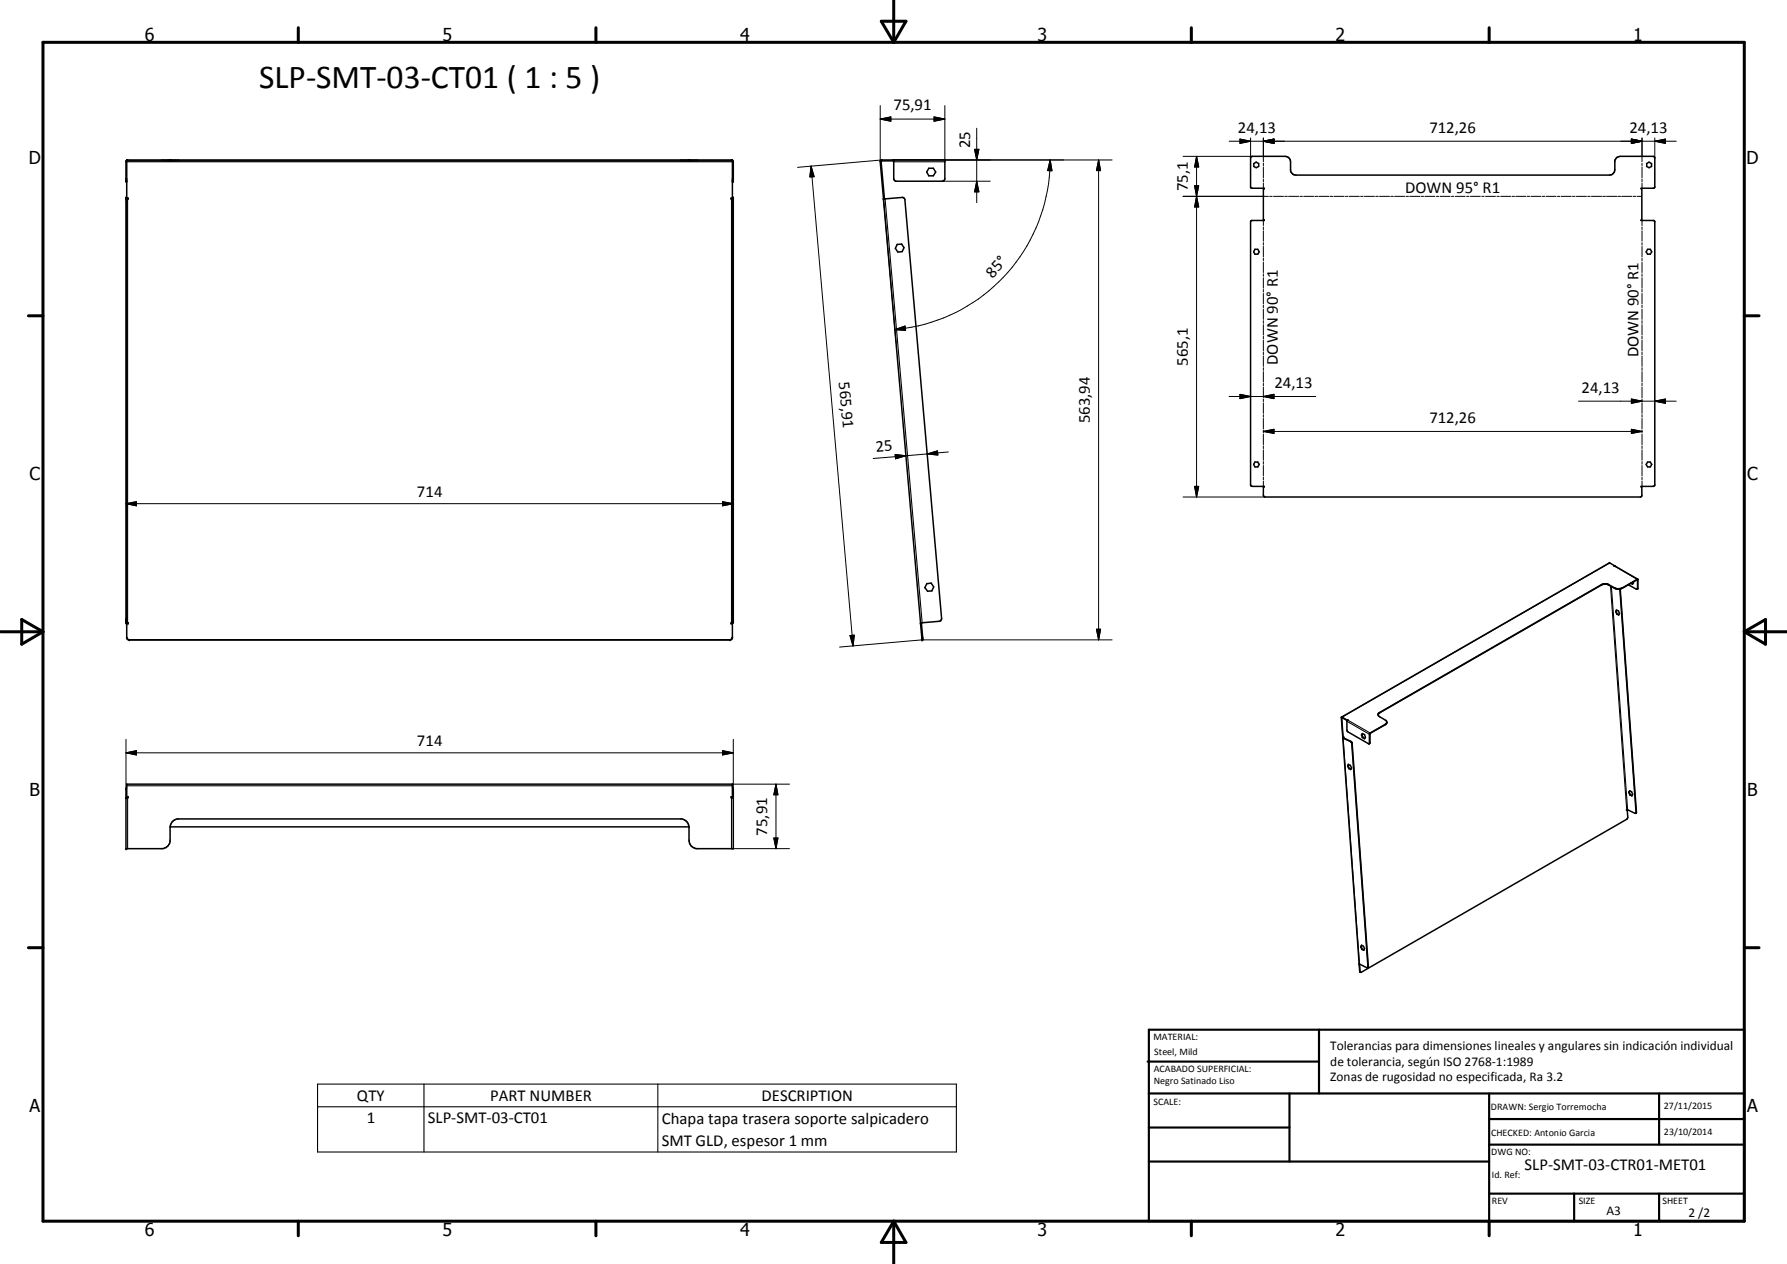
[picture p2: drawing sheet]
<svg xmlns="http://www.w3.org/2000/svg" width="420mm" height="297mm" viewBox="0 0 420 297" stroke-linecap="round" stroke-linejoin="round" font-family="sans-serif">
<g fill="none" stroke="#000" stroke-width=".35">
<path d="M29.8 37.6h.1M29.8 37.6h142.4M30 37.6l-.4 .3v4.7h.2M40 37.6v.2M162 37.6v.2M172 37.6l.2 .1 .2 .3v4.6h-.2M172.2 37.6h.1M210 37.6v.2M210.1 37.6v4.4l.5 .6h11.1l.4-.4 .1-4.6h-14.9l-.2 .1-.1 .3 .7 8.6M210.1 37.8l-2.9 .1 .7 8.7M218.4 39.5h1l.6 .9-.6 .9h-1l-.5-.9zM294.1 36.9l.3-.2h7.8l.7 .3 .4 .5 .2 2.9 .5 .5 .7 .2h73.7l.7-.2 .5-.5 .1-2.6 .5-.8 .7-.3 8 .1 .2 .2v7l-.2 .2h-3l.1 .2v7.3l-.1 .1h3l.2 .2v62l-.4 .3h-2.8l.1 .1v2.1l-.3 .3h-88.3l-.2-.1-.2-2.3 .3-.1h-2.9l-.4-.3v-62l.2-.2h3.1l-.3-.1v-7.3l.3-.2h-3.1l-.2-.2z"/>
<path d="M294.8 38.4l.5-.3 .6 .3v.7l-.6 .3-.5-.3zM387.2 38.4l.5-.3 .6 .3v.7l-.6 .3-.5-.3zM29.8 46.4h-.2v99.9l.5 .1v.2h-.3v3.2M29.8 46.6h.3M29.8 46.6h.3v.2l-.3-.1M171.9 46.6h.3M172.2 46.4h.2v99.9l-.5 .1v.2h.3v3.2M172.2 46.6h-.3v.2l.3-.1M207.7 46.8h.2M207.7 46.8l8.7 99.6M207.7 46.6v.2M207.9 46.8l4.4-.4 .3 .2 .2 .3 8.6 98.5-.4 .6-4.4 .4"/>
<path d="M207.9 46.6v.2M207.9 46.6h-.2M210.9 57.4h1.1l.5 .8-.4 .9-1 .1-.6-.8zM295.1 58.6h.6l.4 .6-.4 .5h-.6l-.3-.5zM387.4 58.6h.6l.4 .6-.4 .5h-.6l-.4-.5zM295.1 108.6h.6l.4 .5-.4 .6h-.6l-.3-.6zM387.4 108.6h.6l.4 .5-.4 .6h-.6l-.4-.6zM217.9 137.2l1-.2 .6 .9-.4 1h-1l-.6-.8zM379.6 133h-.1l.1 .1M379.6 133.1l5.5 3M379.6 133v.1M379.6 133l-1.2-.7-63 36.2"/>
<path d="M380.9 138.4l3.7 52.7M380.9 138.4l3.9 52.5-.2 .2M382.9 137.4l2 1.1M383.5 137l.4 .2M384 136.8l.1 .1-.3 .4-.4-.2M385 138.4v-2.2l-4 2.2h-1l-2.1-1.1h-.8l-.6 .2-52.1 30-.4 .5M385 138.4l-.1 .1M385.1 136.1v2.2l-.2 .2M385.1 136.1l-4.1 2.2h-1l-1.7-.9a1.68 1.68 0 0 0-1.8 0l-52.3 30.1-.2 .4 .1 .3 1.7 1.1 .3 .4M29.8 146.3v-108.3l.2-.2h142.1l.1 108.5M29.8 149.8v.2M29.8 149.8l.1 .4"/>
<path d="M29.8 146.3l.1 .1M29.9 150.1l.3 .3h141.6l.3-.3M30 150.2l.4 .2M171.9 150.2l-.3 .2M172.2 146.3l-.1 .1M172.2 149.8l-.1 .4M172.2 149.8v.2M172.4 146.3l-.1 .1M216.4 146.6l.3 3.6 .1 .2h.2l-.3-3.8M216.4 146.4h.2M216.4 146.6h.3M216.4 146.4v.2"/>
<path d="M216.6 146.4l.1 .2M379.9 143.7l.2 .6M379.9 143.7l.3 .6M379.9 143.7h.1M380.1 143.4l.4 .2 .3 .5-.2 .4-.5-.2M380.1 143.4l-.2 .3M380.2 144.3l.4 .1M380.2 144.3h-.1M315.4 168.5l.4 4.8M315.4 168.5l1.3 .7M315.7 173.4l3.9 53.2M315.8 173.3v.2l1.8 .8 .2 .3 3.8 52.8"/>
<path d="M315.8 173.3h.1M315.8 173.2v.1M315.9 173.3l-.1 .1 1.9 .8 .2 .3 3.8 52.8-.3 .1-1.8-.8M316.7 169.2v.1M316.7 169.3l-1.2-.6 .3 4.6M316.8 169.1l-.1 .3 .1 2.4 5.1 3M316.8 169.1l-.1 .1M316.8 169.1l-.1 .2M316.9 180l.3 .6M316.9 180h.1M317.1 179.7l-.2 .3M320.1 172.7l.2 .6"/>
<path d="M320.2 172.7l.3 .6M320.2 172.7h-.1M320.3 172.4l.5 .2 .2 .7-.2 .3-.5-.3M320.3 172.4l-.2 .3M320.4 172.4l-.2 .3M320.5 173.3l.4 .2M320.5 173.3h-.2M326.1 169.7l-.4 .5-3.7 2.2-.1 2.4M326.1 169.7l-.3 .5-3.7 2.2v2.1l-.2 .3M29.8 185.1l-.2 .2v14.1h8.7a1.98 1.98 0 0 0 1.7-2v-3a2.07 2.07 0 0 1 1.6-2h118.7a2.07 2.07 0 0 1 1.7 2v3a1.98 1.98 0 0 0 1.6 2h8.8v-14l-.2-.3M29.8 187.5v-3.2h142.4v3.2M29.8 187.2h.3v.3h-.5"/>
<path d="M40 194.3h122M172.2 187.2h-.3v.3h.5M316.9 180l.1-.4 .5 .3 .3 .6-.2 .3-.5-.2M316.9 180l.2 .6M317.2 180.6l.4 .2M317.2 180.6h-.1M382.5 190.3l2.1 .8M382.5 190.3l.1 .1M382.6 190.4l.1 1.7-.2 .4-62.6 36M382.9 186.2l.2-.4 .5 .3 .3 .5-.2 .4-.5-.2M382.9 186.2l.3 .6M383.1 186.2l.2 .5"/>
<path d="M383.1 186.2h-.2M383.2 185.9l-.1 .3M383.3 186.7l.4 .2M383.3 186.7l-.1 .1M319.6 226.6l.1 1.7M319.6 226.6h.1M319.6 226.6l.3 1.9M319.7 228.3v.1M319.7 228.4l.2 .1M319.9 222.5l.2-.4 .5 .3 .2 .5-.2 .4-.4-.2M319.9 222.5l.3 .6M320 222.5l.3 .6"/>
<path d="M320 222.5h-.1M320.2 222.2l-.2 .3M320.3 223.1l.4 .2M320.3 223.1h-.1"/>
</g>
<g fill="#000">
<circle cx="29.6" cy="42.6" r=".18"/>
<circle cx="29.6" cy="46.4" r=".18"/>
<circle cx="29.8" cy="46.4" r=".18"/>
<circle cx="29.8" cy="42.6" r=".18"/>
<circle cx="172.2" cy="42.6" r=".18"/>
<circle cx="172.2" cy="46.4" r=".18"/>
<circle cx="172.4" cy="42.6" r=".18"/>
<circle cx="172.4" cy="46.4" r=".18"/>
<circle cx="207.7" cy="46.8" r=".18"/>
<circle cx="29.6" cy="146.3" r=".18"/>
<circle cx="29.8" cy="149.8" r=".18"/>
<circle cx="172.2" cy="149.8" r=".18"/>
<circle cx="216.4" cy="146.4" r=".18"/>
<circle cx="216.8" cy="150.4" r=".18"/>
<circle cx="316.8" cy="169.2" r=".18"/>
<circle cx="29.6" cy="187.5" r=".18"/>
<circle cx="29.6" cy="199.4" r=".18"/>
<circle cx="29.8" cy="184.3" r=".18"/>
<circle cx="172.2" cy="184.3" r=".18"/>
</g>
<g fill="none" stroke="#000" stroke-width=".25">
<path d="M29.6 38h142.8M30 37.6v.2M38 37.6v.2M42 37.6v.2M160 37.6v.2M164 37.6v.2M172 37.6v.2M207 38h.2M207.3 37.6v.2M210.1 38h12.1M29.6 42h.2M29.6 46.9h.2"/>
<path d="M30 46.8v99.6M172 46.8v99.6M172.2 42h.2M172.2 46.9h.2M208.1 46.7l8.7 99.6M376.5 137.4v.1M378.3 137.4v.1M378.5 132.3l-63.1 36.4M378.7 137.7l3.8 52.6M378.9 137.8l3.8 52.5M379.6 133.1l5.5 3.1M379.6 138.2v.1"/>
<path d="M380.9 138.4v.1M381.4 138.2v.1M385.1 138.3h-.1M29.6 145.4h.2M29.6 146h.2M29.6 146.3h.2M30 146.4h.1M30.4 150.4h.1M171.6 150.4h.1M172 146.4h.1M172.2 145.4h.2M172.2 146h.2"/>
<path d="M172.2 146.3h.2M216.7 149.8h.2M315.8 173.3l3.8 53.3M316.7 169.5l5.4 3M316.9 169.2l5.2 3.1M317.7 174.2l-.1 .1M317.9 174.7l-.1 .1M322.1 174.5l-.1 .1M324.4 167.4v.1M325.7 170.2v.1M29.6 185.4h.2M29.8 184.7h142.4"/>
<path d="M30 187.2v12.2M172 187.2v12.2M172.2 185.4h.2M384.8 190.9h-.1M319.7 228.3h.1M321.7 227.2h-.1M74.7 254.8h150.2v15.9h-150.2zM99.7 254.8v15.9M154.7 254.8v15.9M74.7 260.1h150.2"/>
</g>
<g fill="none" stroke="#000" stroke-width=".24">
<path d="M190.7 39l.7 2.5-1 .1zM190.7 39l9.9 112.8M207 28l2.5-.5v1zM207 28h15.2M207 24.8v13.2M207.3 37.6l-19.8 1.7M210 37.6h51.5M219.6 27.5l2.6 .5-2.6 .5zM222.2 24.8v13.2M229.1 35.1h1.1l-.6 2.5zM229.6 30.1v17.5M246.9 37.6l.4 2.5h-1z"/>
<path d="M246.9 37.6a40.1 40.1 0 0 1-36.5 39.9M258.3 37.6l.5 2.5h-1zM258.3 37.6v112.8M278.2 36.7h16.2M281.3 36.7l.5 2.5h-.9zM281.3 36.7v80.1M289 33.2h105.1M291.5 32.7l2.5 .5-2.5 .5zM294 32.4v4.7M297 33.2l2.5-.5v1zM297 32.4v5.6M297 38.4v.5"/>
<path d="M297 39.2v2.6M383.6 32.7l2.5 .5-2.5 .5zM386.1 32.4v5.6M386.1 38.4v.5M386.1 39.2v2.6M389.1 33.2l2.5-.5v1zM389.1 32.4v4.7M207.7 46.6l3 34M221.5 42.6h11.3M229.6 42.6l.6 2.5h-1.1zM278.2 46.1h20M280.9 43.6h.9l-.5 2.5z"/>
<path d="M281.3 46.1l.5 2.5h-.9zM297 42.1v.6M297 43v1.2M297 51.8v1.2M297 53.3v.6M297 54.2v2.5M297 57v.6M297 57.9v2.5M298.5 46.1h.6M299.4 46.1h2.4M302.1 46.1h.6M303 46.1h2.3"/>
<path d="M305.6 46.1h.6M306.5 46.1h2.4M309.2 46.1h.6M310.1 46.1h2.4M312.7 46.1h.7M313.6 46.1h2.4M316.3 46.1h.6M317.2 46.1h2.4M319.9 46.1h.6M320.8 46.1h2.4M323.5 46.1h.6M324.3 46.1h2.4"/>
<path d="M327 46.1h.6M327.9 46.1h2.4M330.6 46.1h.6M331.5 46.1h2.3M334.1 46.1h.6M335 46.1h2.4M337.7 46.1h.6M338.6 46.1h2.3M341.3 46.1h.5M342.2 46.1h2.3M344.8 46.1h.6M345.7 46.1h2.4"/>
<path d="M348.4 46.1h.5M349.3 46.1h2.3M351.9 46.1h.6M352.8 46.1h2.4M355.5 46.1h.6M356.4 46.1h2.4M359.1 46.1h.6M359.9 46.1h2.4M362.6 46.1h.6M363.5 46.1h2.4M366.2 46.1h.6M367.1 46.1h2.3"/>
<path d="M369.7 46.1h.6M370.6 46.1h2.4M373.3 46.1h.6M374.2 46.1h2.4M376.8 46.1h.7M377.7 46.1h2.4M380.4 46.1h.6M381.3 46.1h2.4M384 46.1h.6M384.9 46.1h1.1M386.1 42.1v.6M386.1 43v1.2"/>
<path d="M386.1 51.8v1.2M386.1 53.3v.6M386.1 54.2v2.5M386.1 57v.6M386.1 57.9v2.5M210.4 77.5l2.4-.9 .1 1zM297 60.7v.6M297 61.6v2.5M297 64.3v.6M297 65.3v2.4M297 68v.6M297 69v2.4"/>
<path d="M297 71.7v.6M297 72.6v2.5M297 75.4v.6M297 76.3v2.4M297 79v.7M297 80v2.4M386.1 60.7v.6M386.1 61.6v2.5M386.1 64.3v.6M386.1 65.3v2.4M386.1 68v.6M386.1 69v2.4"/>
<path d="M386.1 71.7v.6M386.1 72.6v2.5M386.1 75.4v.6M386.1 76.3v2.4M386.1 79v.7M386.1 80v2.4M289 93.2h20.4M291.5 92.7l2.5 .5-2.5 .5zM297 93.2l2.5-.5v1zM297 82.7v.7M297 83.7v2.4M297 86.4v.6"/>
<path d="M297 87.3v2.5M297 90.1v.6M297 91v2.5M297 93.8v.6M297 94.7v2.5M297 97.5v.5M297 98.3v2.5M371.1 94.3h23M383.6 93.8l2.5 .5-2.5 .5zM386.1 82.7v.7M386.1 83.7v2.4M386.1 86.4v.6"/>
<path d="M386.1 87.3v2.5M386.1 90.1v.6M386.1 91v2.5M386.1 93.8v.6M386.1 94.7v2.5M386.1 97.5v.5M386.1 98.3v2.5M389.1 94.3l2.5-.5v1zM29.6 118.4l2.5-.5v1zM29.6 118.4h142.8M169.9 117.9l2.5 .5-2.5 .5zM210.5 106.8l2.5 .3-2.4 .7z"/>
<path d="M218 106.7l2.4-.7 .1 .9zM218 106.7l-12.7 1M223 106.2l-5 .5M278.2 116.8h19.2M280.9 114.3h.9l-.5 2.5zM297 101.4l2.5-.5v1zM297 101.1v.6M297 102v2.5M297 104.8v.6M297 105.7v2.5M297 108.5v.6M297 109.4v2.4"/>
<path d="M297 112.1v.7M297 113.1v1.2M297 101.4h89.1M383.6 100.9l2.5 .5-2.5 .5zM386.1 101.1v.6M386.1 102v2.5M386.1 104.8v.6M386.1 105.7v2.5M386.1 108.5v.6M386.1 109.4v2.4M386.1 112.1v.7M386.1 113.1v1.2"/>
<path d="M199.8 149.4l1.1-.1-.3 2.5zM257.8 147.9h1l-.5 2.5zM261.5 150.4h-44.7l-19.4 1.7M29.6 176.9l2.5-.5v1zM29.6 176.9h142.8M29.6 173.7v11.7M169.9 176.4l2.5 .5-2.5 .5zM172.4 173.7v11.7M172 199.4h13.6M172.2 184.3h13.4M181.9 196.9h1l-.5 2.5zM182.4 184.3l.5 2.5h-1z"/>
<path d="M182.4 184.3v15.1"/>
</g>
<g fill="none" stroke="#000" stroke-width=".71">
<path d="M10.1 9.9h400v277.1h-400zM70.1 6.5v3.4M140.1 6.5v3.4M207.2 5h5.8l-2.9 4.9zM210.1 0v9.9M280.1 6.5v3.4M350.1 6.5v3.4M6.7 74.2h3.4M410.1 74.2h3.5M.1 148.5h10M5.1 145.6l5 2.9-5 2.9zM410.1 148.5h10"/>
<path d="M410.1 148.5l5-2.9v5.8zM6.7 222.7h3.4M410.1 222.7h3.5M70.1 287v3.4M140.1 287v3.4M210.1 287v10M210.1 287l2.9 5h-5.8zM280.1 287v3.4M350.1 287v3.4"/>
</g>
<g fill="none" stroke="#000" stroke-width=".51">
<path d="M269.8 249.5h40.3M270.1 242h140v45h-140zM270.1 257h140M303.2 257v16M310.1 242v15M350.1 257v30M390.1 257v12M270.1 265h33.1M270.1 273h80M350.1 269h60M350.1 263h60M350.1 280.5h60"/>
<path d="M370.1 280.5v6.5M390.1 280.5v6.5"/>
</g>
<g fill="#000">
<path d="M207 28l2.5-.5v1zM219.6 27.5l2.6 .5-2.6 .5zM229.1 35.1h1.1l-.6 2.5zM281.3 36.7l.5 2.5h-.9zM291.5 32.7l2.5 .5-2.5 .5zM297 33.2l2.5-.5v1zM383.6 32.7l2.5 .5-2.5 .5zM389.1 33.2l2.5-.5v1zM190.7 39l.7 2.5-1 .1zM229.6 42.6l.6 2.5h-1.1zM246.9 37.6l.4 2.5h-1zM258.3 37.6l.5 2.5h-1z"/>
<path d="M280.9 43.6h.9l-.5 2.5zM281.3 46.1l.5 2.5h-.9zM210.4 77.5l2.4-.9 .1 1zM291.5 92.7l2.5 .5-2.5 .5zM297 93.2l2.5-.5v1zM383.6 93.8l2.5 .5-2.5 .5zM389.1 94.3l2.5-.5v1zM29.6 118.4l2.5-.5v1zM169.9 117.9l2.5 .5-2.5 .5zM210.5 106.8l2.5 .3-2.4 .7zM218 106.7l2.4-.7 .1 .9zM280.9 114.3h.9l-.5 2.5z"/>
<path d="M297 101.4l2.5-.5v1zM383.6 100.9l2.5 .5-2.5 .5zM199.8 149.4l1.1-.1-.3 2.5zM257.8 147.9h1l-.5 2.5zM29.6 176.9l2.5-.5v1zM169.9 176.4l2.5 .5-2.5 .5zM181.9 196.9h1l-.5 2.5zM182.4 184.3l.5 2.5h-1z"/>
</g>
<text font-size="7.9" x="60.9" y="20.7">SLP-SMT-03-CT01 ( 1 : 5 )</text>
<g font-size="4.2">
<text x="34" y="9.6">6</text>
<text x="104" y="9.6">5</text>
<text x="174" y="9.6">4</text>
<text x="244" y="9.6">3</text>
<text x="314" y="9.6">2</text>
<text x="384" y="9.6">1</text>
<text x="6.8" y="38.7">D</text>
<text x="410.6" y="38.7">D</text>
<text x="7" y="112.9">C</text>
<text x="410.8" y="112.9">C</text>
<text x="7" y="187.1">B</text>
<text x="410.8" y="187.1">B</text>
<text x="7" y="261.4">A</text>
<text x="410.8" y="261.4">A</text>
<text x="34" y="290.4">6</text>
<text x="104" y="290.4">5</text>
<text x="174" y="290.4">4</text>
<text x="244" y="290.4">3</text>
<text x="314" y="290.4">2</text>
<text x="384" y="290.4">1</text>
</g>
<g font-size="3.9">
<text x="210.1" y="26">75,91</text>
<text x="228.1" y="34.9" transform="rotate(-90 228.1 34.9)">25</text>
<text x="291" y="31.2">24,13</text>
<text x="336.1" y="31.2">712,26</text>
<text x="383.1" y="31.2">24,13</text>
<text x="279.3" y="45" transform="rotate(-90 279.3 45)">75,1</text>
<text x="330.4" y="45.4">DOWN 95° R1</text>
<text x="233.4" y="65.4" transform="rotate(-48 233.4 65.4)">85°</text>
<text x="385.3" y="83.9" transform="rotate(-90 385.3 83.9)">DOWN 90° R1</text>
<text x="197.3" y="89.8" transform="rotate(85 197.3 89.8)">565,91</text>
<text x="279.3" y="86" transform="rotate(-90 279.3 86)">565,1</text>
<text x="300.4" y="85.7" transform="rotate(-90 300.4 85.7)">DOWN 90° R1</text>
<text x="299.6" y="91.1">24,13</text>
<text x="371.8" y="92.2">24,13</text>
<text x="256.2" y="99.5" transform="rotate(-90 256.2 99.5)">563,94</text>
<text x="336.1" y="99.3">712,26</text>
<text x="206" y="106.2" transform="rotate(-5 206 106.2)">25</text>
<text x="98" y="116.9">714</text>
<text x="98" y="175.4">714</text>
<text x="180.4" y="196.3" transform="rotate(-90 180.4 196.3)">75,91</text>
<text x="83.9" y="258.7">QTY</text>
<text x="86.2" y="264">1</text>
<text x="100.6" y="264">SLP-SMT-03-CT01</text>
<text x="115.3" y="258.7">PART NUMBER</text>
<text x="179.1" y="258.7">DESCRIPTION</text>
<text x="155.6" y="264.1">Chapa tapa trasera soporte salpicadero</text>
<text x="155.6" y="269.4">SMT GLD, espesor 1 mm</text>
<text x="358.5" y="275">SLP-SMT-03-CTR01-MET01</text>
</g>
<g font-size="3.1">
<text x="312.7" y="246.8">Tolerancias para dimensiones lineales y angulares sin indicación individual</text>
<text x="312.7" y="250.4">de tolerancia, según ISO 2768-1:1989</text>
<text x="312.7" y="254">Zonas de rugosidad no especificada, Ra 3.2</text>
<text x="377.7" y="285.6">A3</text>
<text x="397" y="285.9">2 /2</text>
</g>
<g font-size="2.4">
<text x="271.2" y="244.4">MATERIAL:</text>
<text x="271.3" y="252">ACABADO SUPERFICIAL:</text>
<text x="271.4" y="247.9">Steel, Mild</text>
<text x="271.3" y="254.6">Negro Satinado Liso</text>
<text x="271.2" y="259.7">SCALE:</text>
<text x="350.6" y="260.8">DRAWN: Sergio Torremocha</text>
<text x="391.2" y="260.6">27/11/2015</text>
<text x="350.6" y="267">CHECKED: Antonio Garcia</text>
<text x="391.2" y="266.7">23/10/2014</text>
<text x="350.6" y="271.4">DWG NO:</text>
<text x="350.8" y="276.9">Id. Ref:</text>
<text x="350.8" y="282.8">REV</text>
<text x="371.2" y="282.9">SIZE</text>
<text x="390.9" y="282.9">SHEET</text>
</g>
</svg>
